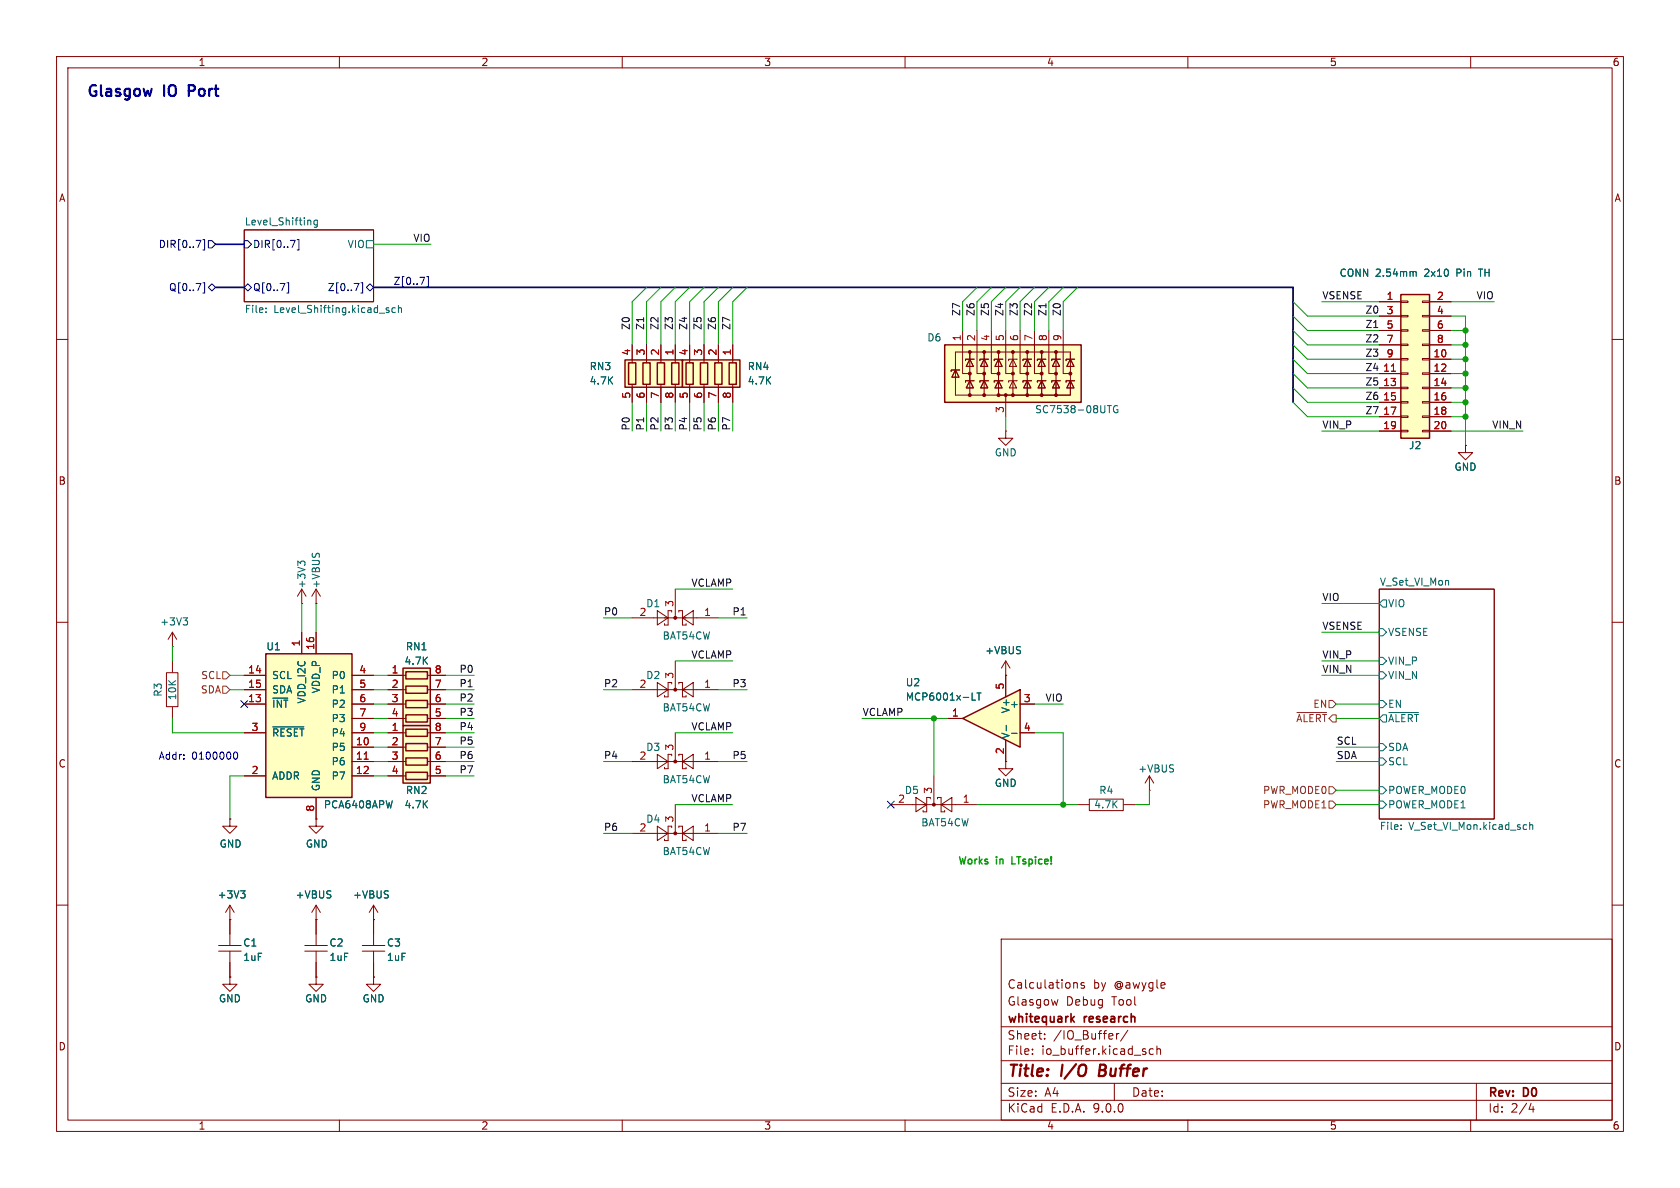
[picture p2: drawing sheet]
<svg xmlns="http://www.w3.org/2000/svg" width="297mm" height="210mm" viewBox="0 0 297 210" stroke-linecap="round" stroke-linejoin="round" font-family="sans-serif">
<g fill="none" stroke="#840000" stroke-width=".18">
<path d="M10 10h277v190h-277zM12 12h273v186h-273zM60 10v2M110 10v2M160 10v2M210 10v2M260 10v2M43.2 40.6h22.8v12.7h-22.8zM10 60h2M177.8 76.2v1.3h1.3l-1.3 1.2-1.3-1.2h1.3M177.8 76.2h.1M285 60h2"/>
<path d="M10 110h2M243.8 104.1h20.4v40.7h-20.4zM285 110h2M111.8 147.3h15.2M116.2 146.1l1.9 1.2-1.9 1.3zM118.7 146.3v-.2h-.6v2.5h-.6v-.3M119.4 142.2v5.1M120 146.3v-.2h.6v2.5h.7v-.3M120.6 147.3l2-1.2v2.5zM10 160h2M64 167.1h4M64 168.1h4"/>
<path d="M66 162.6h.1M66 160v7.1M66 168.1v4.6M66 160l.8 1.3M66 160l-.7 1.3M177 166h108v32h-108zM187 176.7l-.3 1M190 173.7h.2l.3 .2v.8M191.7 173.8l-.4-.1-.2 .2 .1 .2 .5 .2v.3h-.6M285 160h2M60 198v2M110 198v2"/>
<path d="M160 198v2M177 194.5h108M177 191.5h108M177 187.5h108M177 181.5h108M182.5 186.3v.1M182.5 185.5v.1M184.7 183.6v.1M184.7 182.8v.1M197 191.5v3M197.4 182.7v1M197.8 182.7l-.3 .1-.1 .2"/>
<path d="M199.4 182.1l-1.3 2M203.9 185.5l-.4-.1-.3 .3v.4l.1 .2h.6M204.5 185.5l.2-.1 .4 .1 .1 .9M204.5 184.9v1.5M210 198v2M260 198v2M261 191.5v6.5M270.7 195l-.4 1.1h.9M271 195.6v1"/>
</g>
<path d="M194.5 188.2l-.2 2h.7" fill="none" stroke="#840000" stroke-width=".4"/>
<path d="M189.9 179.7l-.6 .6M189.5 180.1l.4 .6" fill="none" stroke="#840000" stroke-width=".3"/>
<g fill="none" stroke="#006464" stroke-width=".18">
<path d="M54.8 38.9l.2 .2v.7M56.1 38.9v1l-.2 .3-.3-.1M56.1 39l-.4-.1-.2 .3 .1 .5h.5M47 55.1v.1M47 54.5v.1M64.8 42.5h1.2v1.3h-1.2zM68.3 54.8l.4 .1 .1 .2-.2 .1h-.3M68.3 54.5h.4M69.9 54.5l-.4-.1-.2 .2 .1 .6h.5M70.4 54.5l.2-.1 .3 .1 .1 .7M70.4 54v1.2M243.8 111.1h.7l.6 .7-.6 .6h-.7z"/>
<path d="M243.8 116.2h.7l.6 .6-.6 .7h-.7zM243.8 118.7h.7l.6 .7-.6 .6h-.7zM244.5 106h.6v1.3h-.6l-.7-.6zM243.8 131.4h.7l.6 .7-.6 .6h-.7zM243.8 134h.7l.6 .6-.6 .7h-.7zM243.8 123.8h.7l.6 .7-.6 .6h-.7zM243.8 139.1h.7l.6 .6-.6 .6h-.7zM244.5 126.4h.6v1.2h-.6l-.7-.6zM245.5 126h5.3M243.8 141.6h.7l.6 .6-.6 .7h-.7zM247.7 146.5v.1M247.7 145.8v.2"/>
<path d="M269.8 145.8h.1M269.9 146.6h-.1M270.4 145.4v1.2M270.4 145.9l.2-.1h.3l.1 .8"/>
</g>
<path d="M43.2 42.5h.6l.6 .7-.6 .6h-.6zM43.2 50.8l.6-.6 .6 .6-.6 .6zM50.7 50h.3v1.8h-.3M51.3 42.5h.9l-.6 1.3M52.5 42.4h.3v1.8h-.3M62.6 50.1h.9l-.6 1.3M63.8 50h.3v1.8h-.3M64.8 50.8l.6-.6 .6 .6-.6 .6z" fill="none" stroke="#000084" stroke-width=".18"/>
<circle cx="119.4" cy="147.3" r=".25" fill="#840000" stroke="#840000" stroke-width=".18"/>
<path d="M167 61h24.1v10.1h-24.1z" fill="#ffffc2"/>
<path d="M167 61h24.1v10.1h-24.1z" fill="none" stroke="#840000" stroke-width=".25"/>
<g fill="none" stroke="#840000" stroke-width=".18">
<path d="M170.2 58.4v7.6h1.2M172.7 58.4v7.6h1.3M175.3 58.4v7.6h1.2M177.8 58.4v7.6h1.3M180.3 58.4v7.6h1.3M182.9 58.4v7.6h1.2M185.4 58.4v7.6h1.3M188 58.4v7.6h1.2M168.9 65.4l.6 1.3h-1.2zM169.7 65.4h-1.6v.3M171.4 63.5l.7 1.3h-1.3zM171.4 67.3v2.6h2.6"/>
<path d="M171.4 67.3l.7 1.3h-1.3zM171.4 62.2v5.1M172.2 63.5h-1.5v.3M172.2 67.3h-1.5v.3M174 63.5l.6 1.3h-1.2zM174 67.3v2.6h2.5M174 67.3l.6 1.3h-1.2zM174 62.2v5.1M174.8 63.5h-1.6v.3M174.8 67.3h-1.6v.3M176.5 63.5l.7 1.3h-1.3zM176.5 67.3v2.6h5.1v-2.6"/>
<path d="M176.5 67.3l.7 1.3h-1.3zM176.5 62.2v5.1M177.3 63.5h-1.5v.3M177.3 67.3h-1.5v.3M177.8 69.9v3.8M179.1 63.5l.6 1.3h-1.3zM179.1 67.3l.6 1.3h-1.3zM179.1 62.2v7.7M179.8 63.5h-1.5v.3M179.8 67.3h-1.5v.3M181.6 63.5l.6 1.3h-1.2zM181.6 67.3l.6 1.3h-1.2z"/>
<path d="M181.6 62.2v5.1M182.4 63.5h-1.6v.3M182.4 67.3h-1.6v.3M184.1 63.5l.7 1.3h-1.3zM184.1 67.3v2.6h-2.5M184.1 67.3l.7 1.3h-1.3zM184.1 62.2v5.1M184.9 63.5h-1.5v.3M184.9 67.3h-1.5v.3M186.7 63.5l.6 1.3h-1.2zM186.7 67.3v2.6h-2.6M186.7 67.3l.6 1.3h-1.2z"/>
<path d="M186.7 62.2v5.1M187.5 63.5h-1.6v.3M187.5 67.3h-1.6v.3M189.2 63.5l.7 1.3h-1.3zM189.2 67.3v2.6h-2.5M189.2 67.3l.7 1.3h-1.3zM189.2 67.3v-5.1h-20.3v7.7h2.5M190 63.5h-1.5v.3M190 67.3h-1.5v.3M40.6 172.7v1.3h1.3l-1.3 1.3-1.2-1.3h1.2M40.6 172.7h.1M40.6 162.6h.1"/>
<path d="M40.6 160l-.7 1.3M40.6 160l.8 1.3M40.6 160v2.6"/>
</g>
<g fill="#840000" stroke="#840000" stroke-width=".18">
<circle cx="171.4" cy="62.2" r=".25"/>
<circle cx="171.4" cy="66" r=".25"/>
<circle cx="171.4" cy="69.8" r=".25"/>
<circle cx="174" cy="62.2" r=".25"/>
<circle cx="174" cy="66" r=".25"/>
<circle cx="174" cy="69.8" r=".25"/>
<circle cx="176.5" cy="62.2" r=".25"/>
<circle cx="176.5" cy="66" r=".25"/>
<circle cx="176.5" cy="69.8" r=".25"/>
<circle cx="177.8" cy="69.8" r=".25"/>
<circle cx="179.1" cy="62.2" r=".25"/>
<circle cx="179.1" cy="66" r=".25"/>
<circle cx="179.1" cy="69.8" r=".25"/>
<circle cx="181.6" cy="62.2" r=".25"/>
<circle cx="181.6" cy="66" r=".25"/>
<circle cx="181.6" cy="69.8" r=".25"/>
<circle cx="184.1" cy="62.2" r=".25"/>
<circle cx="184.1" cy="66" r=".25"/>
<circle cx="184.1" cy="69.8" r=".25"/>
<circle cx="186.7" cy="62.2" r=".25"/>
<circle cx="186.7" cy="66" r=".25"/>
<circle cx="186.7" cy="69.8" r=".25"/>
<circle cx="189.2" cy="66" r=".25"/>
</g>
<path d="M195.8 71.7h.7M196.1 71.7v1.3M197.6 71.8a.59 .59 0 0 0-.8 .5 .59 .59 0 0 0 .8 .6v-.5h-.2M42.5 157.5h.8l-.4 .5M43.1 158l.2 .2v.3l-.2 .2" fill="none" stroke="#006464" stroke-width=".18"/>
<path d="M110.5 63.6h10.1v4.9h-10.1z" fill="#ffffc2"/>
<path d="M110.5 63.6h10.1v4.9h-10.1zM111.1 64.1h1.3v3.8h-1.3zM113.7 64.1h1.2v3.8h-1.2zM116.2 64.1h1.3v3.8h-1.3zM118.7 64.1h1.3v3.8h-1.3z" fill="none" stroke="#840000" stroke-width=".25"/>
<g fill="none" stroke="#840000" stroke-width=".18">
<path d="M111.8 61v3.1M111.8 67.9v3.2M114.3 61v3.1M114.3 67.9v3.2M116.8 61v3.1M116.8 67.9v3.2M119.4 61v3.1M119.4 67.9v3.2M111.8 134.6h15.2M116.2 133.4l1.9 1.2-1.9 1.3zM118.7 133.6v-.2h-.6v2.5h-.6v-.3M119.4 129.5v5.1"/>
<path d="M120 133.6v-.2h.6v2.5h.7v-.3M120.6 134.6l2-1.2v2.5zM177.8 134.6v1.3h-1.3l1.3 1.3 1.3-1.3h-1.3M177.8 134.6h.1M55.9 144.8v1.3h1.2l-1.2 1.2-1.3-1.2h1.3M55.9 144.8h.1M53.9 167.1h4M53.9 168.1h4M55.9 162.6h.1M55.9 160l.7 1.3M55.9 160l-.8 1.3M55.9 160v7.1"/>
<path d="M55.9 168.1v4.6"/>
</g>
<circle cx="119.4" cy="134.6" r=".25" fill="#840000" stroke="#840000" stroke-width=".18"/>
<path d="M47 115.6h15.2v25.4h-15.2z" fill="#ffffc2"/>
<path d="M47 115.6h15.2v25.4h-15.2z" fill="none" stroke="#840000" stroke-width=".25"/>
<g fill="none" stroke="#840000" stroke-width=".18">
<path d="M29.4 118.9h2.1v6h-2.1zM30.5 116.8v2M43.2 119.4h3.8M53.3 111.8v3.8M55.9 111.8v3.8M62.2 119.4h3.8M111.8 109.2h15.2M116.2 108l1.9 1.2-1.9 1.3zM118.7 108.2v-.2h-.6v2.5h-.6v-.3M119.4 104.1v5.1M120 108.2v-.2h.6v2.5h.7v-.3M120.6 109.2l2-1.2v2.5z"/>
<path d="M30.5 125v2M43.2 121.9h3.8M43.2 124.5h3.8M43.2 129.5h3.8M43.2 137.2h3.8M62.2 121.9h3.8M62.2 124.5h3.8M62.2 129.5h3.8M62.2 137.2h3.8M62.2 127h3.8M62.2 132.1h3.8M62.2 134.6h3.8"/>
<path d="M55.9 141v3.8"/>
</g>
<path d="M48.2 128.5h5.5M69.4 141.5l-.3 1.3" fill="none" stroke="#006464" stroke-width=".18"/>
<path d="M64.4 134.2h.7" fill="none" stroke="#a90000" stroke-width=".18"/>
<circle cx="119.4" cy="109.2" r=".25" fill="#840000" stroke="#840000" stroke-width=".18"/>
<path d="M120.6 63.6h10.2v4.9h-10.2z" fill="#ffffc2"/>
<path d="M120.6 63.6h10.2v4.9h-10.2zM121.3 64.1h1.3v3.8h-1.3zM123.8 64.1h1.3v3.8h-1.3zM126.4 64.1h1.2v3.8h-1.2zM128.9 64.1h1.3v3.8h-1.3z" fill="none" stroke="#840000" stroke-width=".25"/>
<g fill="none" stroke="#840000" stroke-width=".18">
<path d="M121.9 61v3.1M121.9 67.9v3.2M124.5 61v3.1M124.5 67.9v3.2M127 61v3.1M127 67.9v3.2M129.5 61v3.1M129.5 67.9v3.2M55.9 106.7h.1M55.9 104.1l-.8 1.3M55.9 104.1l.7 1.3M55.9 104.1v2.6"/>
<path d="M119.4 116.8v5.1M177.8 119.4h.1M177.8 116.8l.8 1.3M177.8 116.8l-.8 1.3M177.8 116.8v2.6M111.8 121.9h15.2M116.2 120.7l1.9 1.2-1.9 1.3zM118.7 120.9v-.2h-.6v2.5h-.6v-.3M120 120.9v-.2h.6v2.5h.7v-.3M120.6 121.9l2-1.2v2.5zM190.5 142.2h2M192.6 141.3h6v2h-6z"/>
<path d="M198.7 142.2h2M38.6 167.1h4M38.6 168.1h4M40.6 162.6v4.5M40.6 168.1v4.6M66 172.7v1.3h1.3l-1.3 1.3-1.2-1.3h1.2M66 172.7h.1"/>
</g>
<circle cx="119.4" cy="121.9" r=".25" fill="#840000" stroke="#840000" stroke-width=".18"/>
<path d="M71.2 118.1h4.9v10.2h-4.9z" fill="#ffffc2"/>
<path d="M71.2 118.1h4.9v10.2h-4.9zM71.8 118.7h3.8v1.3h-3.8zM71.8 121.3h3.8v1.3h-3.8zM71.8 123.8h3.8v1.3h-3.8zM71.8 126.4h3.8v1.2h-3.8z" fill="none" stroke="#840000" stroke-width=".25"/>
<path d="M68.6 119.4h3.2M75.6 119.4h3.1M68.6 121.9h3.2M68.6 124.5h3.2M68.6 127h3.2M75.6 121.9h3.1M75.6 124.5h3.1M75.6 127h3.1M55.9 172.7v1.3h1.2l-1.2 1.3-1.3-1.3h1.3M55.9 172.7h.1" fill="none" stroke="#840000" stroke-width=".18"/>
<path d="M170.2 127l10.1-5.1v10.2z" fill="#ffffc2"/>
<path d="M170.2 127l10.1-5.1v10.2z" fill="none" stroke="#840000" stroke-width=".25"/>
<g fill="none" stroke="#840000" stroke-width=".18">
<path d="M30.5 114.3h.1M30.5 111.8l-.8 1.2M30.5 111.8l.7 1.2M30.5 111.8v2.5M53.3 106.7h.1M53.3 104.1l-.7 1.3M53.3 104.1l.8 1.3M53.3 104.1v2.6M177.8 119.4v3.8M167.6 127h2.6M177.8 130.8v3.8M180.3 124.5h2.6"/>
<path d="M180.3 129.5h2.6M203.2 139.7h.1M203.2 137.2l-.8 1.2M203.2 137.2l.8 1.2M203.2 137.2v2.5"/>
</g>
<path d="M53.1 99.6l-.5-.4v.8M53.1 99.4l.3-.2h.3l.2 .2M32.4 109.2h.8l-.5 .5M32.9 109.7l.3 .2v.3l-.3 .3M171.9 123.8h.6M172.7 122.5h.7M173.1 122.5v1.3M177.9 128.2v1M178.8 129.6h1" fill="none" stroke="#006464" stroke-width=".18"/>
<path d="M71.2 128.3h4.9v10.1h-4.9z" fill="#ffffc2"/>
<path d="M71.2 128.3h4.9v10.1h-4.9zM71.8 128.9h3.8v1.3h-3.8zM71.8 131.4h3.8v1.3h-3.8zM71.8 134h3.8v1.3h-3.8zM71.8 136.5h3.8v1.3h-3.8z" fill="none" stroke="#840000" stroke-width=".25"/>
<g fill="none" stroke="#840000" stroke-width=".18">
<path d="M259.1 78.7v1.3h1.2l-1.2 1.3-1.3-1.3h1.3M259.1 78.7h.1M68.6 129.5h3.2M68.6 132.1h3.2M68.6 134.6h3.2M68.6 137.2h3.2M75.6 129.5h3.1M75.6 132.1h3.1M75.6 134.6h3.1M75.6 137.2h3.1M165.1 137.2v5M40.6 144.8v1.3h1.3l-1.3 1.2-1.2-1.2h1.2"/>
<path d="M40.6 144.8h.1M157.5 142.2h15.2M161.9 141l1.9 1.2-1.9 1.3zM164.5 141.2v-.2h-.7v2.5h-.6v-.2M165.7 141.2v-.2h.7v2.5h.6v-.2M166.4 142.2l1.9-1.2v2.5z"/>
</g>
<circle cx="165.1" cy="142.2" r=".25" fill="#840000" stroke="#840000" stroke-width=".18"/>
<path d="M247.6 52.1h5.1v25.4h-5.1z" fill="#ffffc2"/>
<path d="M247.6 52.1h5.1v25.4h-5.1z" fill="none" stroke="#840000" stroke-width=".25"/>
<g fill="none" stroke="#840000" stroke-width=".18">
<path d="M243.8 53.3h3.8M243.8 55.9h3.8M243.8 58.4h3.8M247.6 53.2h1.3v.3h-1.3zM247.6 55.8h1.3v.2h-1.3zM247.6 58.3h1.3v.2h-1.3zM251.5 53.2h1.2v.3h-1.2zM251.5 55.8h1.2v.2h-1.2zM251.5 58.3h1.2v.2h-1.2zM252.7 53.3h3.8M252.7 55.9h3.8M252.7 58.4h3.8"/>
<path d="M111.8 61v2.5M111.8 68.6v2.5M114.3 61v2.5M114.3 68.6v2.5M116.8 61v2.5M116.8 68.6v2.5M119.4 61v2.5M119.4 68.6v2.5M121.9 61v2.5M121.9 68.6v2.5M124.5 61v2.5M124.5 68.6v2.5"/>
<path d="M127 61v2.5M127 68.6v2.5M129.5 61v2.5M129.5 68.6v2.5M243.8 61h3.8M243.8 63.5h3.8M243.8 66h3.8M243.8 68.6h3.8M243.8 71.1h3.8M243.8 73.7h3.8M243.8 76.2h3.8M247.6 60.8h1.3v.3h-1.3z"/>
<path d="M247.6 63.4h1.3v.2h-1.3zM247.6 65.9h1.3v.3h-1.3zM247.6 68.5h1.3v.2h-1.3zM247.6 71h1.3v.2h-1.3zM247.6 73.5h1.3v.3h-1.3zM247.6 76.1h1.3v.2h-1.3zM251.5 60.8h1.2v.3h-1.2zM251.5 63.4h1.2v.2h-1.2zM251.5 65.9h1.2v.3h-1.2zM251.5 68.5h1.2v.2h-1.2zM251.5 71h1.2v.2h-1.2zM251.5 73.5h1.2v.3h-1.2z"/>
<path d="M251.5 76.1h1.2v.2h-1.2zM252.7 61h3.8M252.7 63.5h3.8M252.7 66h3.8M252.7 68.6h3.8M252.7 71.1h3.8M252.7 73.7h3.8M252.7 76.2h3.8M259.1 78.7h.1M43.2 119.4h3.8M53.3 111.8v3.8M55.9 111.8v3.8"/>
<path d="M62.2 119.4h3.8M68.6 119.4h2.5M76.2 119.4h2.5M177.8 119.4h.1M177.8 119.4v3.8M43.2 124.5h3.8M43.2 129.5h3.8M43.2 137.2h3.8M43.2 121.9h3.8M62.2 124.5h3.8M62.2 129.5h3.8M62.2 127h3.8"/>
<path d="M62.2 132.1h3.8M62.2 134.6h3.8M62.2 137.2h3.8M62.2 121.9h3.8M68.6 124.5h2.5M68.6 129.5h2.5M68.6 127h2.5M68.6 132.1h2.5M68.6 134.6h2.5M68.6 137.2h2.5M68.6 121.9h2.5M76.2 124.5h2.5"/>
<path d="M76.2 129.5h2.5M76.2 127h2.5M76.2 132.1h2.5M76.2 134.6h2.5M76.2 137.2h2.5M76.2 121.9h2.5M167.6 127h2.6M177.8 134.6h.1M177.8 130.8v3.8M180.3 124.5h2.6M180.3 129.5h2.6M40.6 144.8h.1"/>
<path d="M55.9 144.8h.1M55.9 141v3.8M40.6 162.6h.1M40.6 172.7h.1M40.6 162.6v2.5M40.6 170.2v2.5M55.9 162.6h.1M55.9 172.7h.1M55.9 162.6v2.5M55.9 170.2v2.5M66 172.7h.1M66 162.6h.1"/>
<path d="M66 162.6v2.5M66 170.2v2.5"/>
</g>
<path d="M246 65.6h.7M64.4 134.2h.7" fill="none" stroke="#a90000" stroke-width=".18"/>
<path d="M250 48l.4 .2v.6M48.2 128.5h5.5M171.9 123.8h.6M172.7 122.5h.7M173.1 122.5v1.3M177.9 128.2v1M178.8 129.6h1M42.5 157.5h.8l-.4 .5M43.1 158l.2 .2v.3l-.2 .2M69.4 141.5l-.3 1.3" fill="none" stroke="#006464" stroke-width=".18"/>
<path d="M39.4 118.7h.6l.6 .7-.6 .6h-.6zM39.4 121.3h.6l.6 .6-.6 .7h-.6zM229.3 126h5.2M234.9 123.8h.7l.6 .7-.6 .6h-.7zM234.9 139.1h.7l.6 .6-.6 .6h-.7zM234.9 141.6h.7l.6 .6-.6 .7h-.7z" fill="none" stroke="#725600" stroke-width=".18"/>
<path d="M34.7 42.5h.8l-.5 1.3M35.9 42.4h.3v1.8h-.3M35.9 50h.3v1.8h-.3M36.8 42.5h.7l.6 .7-.6 .6h-.7zM36.8 50.8l.7-.6 .6 .6-.6 .6zM74.2 49h.9l-.6 1.3M75.4 48.9h.3v1.8h-.3M42.6 123.9l1.2 1.2M43.8 123.9l-1.2 1.2M156.9 141.6l1.2 1.2M158.1 141.6l-1.2 1.2" fill="none" stroke="#000084" stroke-width=".18"/>
<path d="M38.1 50.8h5.1M38.1 43.2h5.1M66 50.8h162.6v20.3" fill="none" stroke="#000084" stroke-width=".3"/>
<g fill="none" stroke="#009600" stroke-width=".18">
<path d="M66 43.2h10.2M114.3 50.8l-2.5 2.5v7.7M116.8 50.8l-2.5 2.5v7.7M119.4 50.8l-2.6 2.5v7.7M121.9 50.8l-2.5 2.5v7.7M124.5 50.8l-2.6 2.5v7.7M127 50.8l-2.5 2.5v7.7M129.5 50.8l-2.5 2.5v7.7M132.1 50.8l-2.6 2.5v7.7M172.7 50.8l-2.5 2.5v5.1M175.3 50.8l-2.6 2.5v5.1M177.8 50.8l-2.5 2.5v5.1"/>
<path d="M180.3 50.8l-2.5 2.5v5.1M182.9 50.8l-2.6 2.5v5.1M185.4 50.8l-2.5 2.5v5.1M188 50.8l-2.6 2.5v5.1M190.5 50.8l-2.5 2.5v5.1M228.6 55.9l2.5 2.5h12.7M228.6 58.4l2.5 2.6h12.7M228.6 53.3l2.5 2.6h12.7M233.7 53.3h10.1M256.5 53.3h7.7M256.5 55.9h2.6v22.8M256.5 58.4h2.6"/>
<path d="M111.8 71.1v5.1M114.3 71.1v5.1M116.8 71.1v5.1M119.4 71.1v5.1M121.9 71.1v5.1M124.5 71.1v5.1M127 71.1v5.1M129.5 71.1v5.1M177.8 73.7v2.5M228.6 71.1l2.5 2.6h12.7M228.6 68.6l2.5 2.5h12.7M228.6 66l2.5 2.6h12.7"/>
<path d="M228.6 63.5l2.5 2.5h12.7M228.6 61l2.5 2.5h12.7M233.7 76.2h10.1M256.5 76.2h12.7M256.5 73.7h2.6M256.5 71.1h2.6M256.5 68.6h2.6M256.5 66h2.6M256.5 61h2.6M256.5 63.5h2.6M30.5 114.3v2.5M40.6 119.4h2.6"/>
<path d="M53.3 106.7v5.1M55.9 106.7v5.1M66 119.4h2.6M78.7 119.4h5.1M106.7 109.2h5.1M119.4 104.1h10.1M119.4 116.8h10.1M127 109.2h5.1M233.7 119.4h10.1M233.7 111.8h10.1M233.7 106.7h10.1M233.7 116.8h10.1"/>
<path d="M30.5 127v2.5h12.7M40.6 121.9h2.6M43.2 137.2h-2.6v7.6M66 121.9h2.6M66 129.5h2.6M66 137.2h2.6M66 134.6h2.6M66 132.1h2.6M66 124.5h2.6M66 127h2.6M78.7 121.9h5.1M78.7 129.5h5.1"/>
<path d="M78.7 137.2h5.1M78.7 134.6h5.1M78.7 132.1h5.1M78.7 124.5h5.1M78.7 127h5.1M106.7 121.9h5.1M106.7 134.6h5.1M119.4 129.5h10.1M127 121.9h5.1M127 134.6h5.1M152.4 127h15.2M165.1 127v10.2"/>
<path d="M182.9 129.5h5.1v12.7M182.9 124.5h5.1M203.2 139.7v2.5h-2.5M236.2 134.6h7.6M236.2 132.1h7.6M236.2 124.5h7.6M236.2 127h7.6M236.2 139.7h7.6M106.7 147.3h5.1M119.4 142.2h10.1M127 147.3h5.1M172.7 142.2h17.8"/>
<path d="M236.2 142.2h7.6"/>
</g>
<path d="M16.9 15.2a.69 .69 0 0 0-.9 .1M17.8 15.1v1.6M29 15.1v1.9M29.9 15.3a.65 .65 0 0 1 1.1 0M33.4 16.1h.7M34.4 15.2l-.3-.1h-.7v1.9M38.2 15.1v1.6" fill="none" stroke="#0000c2" stroke-width=".38"/>
<path d="M41.3 133.4l.1-.3 .2-.2a.68 .68 0 0 1 .4 .7 .68 .68 0 0 1-.4 .6l-.2-.1-.1-.4" fill="none" stroke="#0000c2" stroke-width=".18"/>
<g fill="#009600" stroke="#009600" stroke-width=".18">
<circle cx="165.1" cy="127" r=".46"/>
<circle cx="188" cy="142.2" r=".46"/>
<circle cx="259.1" cy="73.7" r=".46"/>
<circle cx="259.1" cy="66" r=".46"/>
<circle cx="259.1" cy="63.5" r=".46"/>
<circle cx="259.1" cy="61" r=".46"/>
<circle cx="259.1" cy="58.4" r=".46"/>
<circle cx="259.1" cy="71.1" r=".46"/>
<circle cx="259.1" cy="68.6" r=".46"/>
</g>
<g font-size="2.8" fill="#840000">
<text x="178" y="190.9">Title:</text>
<text x="187.7" y="190.9">I/O</text>
<text x="195.1" y="190.9">Buffer</text>
</g>
<g font-size="2.7" fill="#0000c2">
<text x="15.2" y="18">Glasgow</text>
<text x="29.1" y="18">IO</text>
<text x="34.2" y="18">Port</text>
</g>
<g font-size="2.1" fill="#840000">
<text x="178" y="178">Glasgow</text>
<text x="178" y="175">Calculations</text>
<text x="188.4" y="178">Debug</text>
<text x="193.2" y="175">by</text>
<text x="196.6" y="178">Tool</text>
<text x="197" y="175">@awygle</text>
<text x="178" y="184">Sheet:</text>
<text x="178" y="181.2">whitequark</text>
<text x="186.2" y="184">/IO_Buffer/</text>
<text x="191.7" y="181.2">research</text>
<text x="178" y="186.7">File:</text>
<text x="184.1" y="186.7">io_buffer.kicad_sch</text>
<text x="178" y="196.9">KiCad</text>
<text x="178" y="194.1">Size:</text>
<text x="184.7" y="194.1">A4</text>
<text x="185.7" y="196.9">E.D.A.</text>
<text x="193.3" y="196.9">9.0.0</text>
<text x="200" y="194.1">Date:</text>
<text x="263" y="194.3">Rev:</text>
<text x="263" y="196.9">Id:</text>
<text x="267.1" y="196.9">2/4</text>
<text x="269.4" y="194.3">D0</text>
</g>
<g font-size="1.8" fill="#840000">
<text x="35" y="11.9">1</text>
<text x="85" y="11.9">2</text>
<text x="135" y="11.9">3</text>
<text x="185" y="11.9">4</text>
<text x="235" y="11.9">5</text>
<text x="285" y="11.9">6</text>
<text x="10.3" y="35.9">A</text>
<text x="285.3" y="35.9">A</text>
<text x="10.3" y="85.9">B</text>
<text x="285.3" y="85.9">B</text>
<text x="10.3" y="135.9">C</text>
<text x="285.3" y="135.9">C</text>
<text x="10.3" y="185.9">D</text>
<text x="285.3" y="185.9">D</text>
<text x="35" y="199.9">1</text>
<text x="85" y="199.9">2</text>
<text x="135" y="199.9">3</text>
<text x="185" y="199.9">4</text>
<text x="235" y="199.9">5</text>
<text x="285" y="199.9">6</text>
</g>
<g font-size="1.8" fill="#006464">
<text x="43.2" y="39.9">Level_Shifting</text>
<text x="61.4" y="44">VIO</text>
<text x="236.7" y="49.1">CONN 2.54mm</text>
<text x="251.9" y="49.1">2x10</text>
<text x="257.8" y="49.1">Pin</text>
<text x="262" y="49.1">TH</text>
<text x="43.2" y="55.7">File:</text>
<text x="48.4" y="55.7">Level_Shifting.kicad_sch</text>
<text x="104.1" y="65.6">RN3</text>
<text x="132.1" y="65.6">RN4</text>
<text x="163.8" y="60.6">D6</text>
<text x="104.1" y="68.2">4.7K</text>
<text x="132.1" y="68.2">4.7K</text>
<text x="182.9" y="73.3">SC7538-08UTG</text>
<text x="175.8" y="80.9">GND</text>
<text x="249" y="79.6">J2</text>
<text x="257" y="83.4">GND</text>
<text x="54.2" y="104.1" transform="rotate(-90 54.2 104.1)">+3V3</text>
<text x="56.7" y="104.1" transform="rotate(-90 56.7 104.1)">+VBUS</text>
<text x="114.1" y="107.5">D1</text>
<text x="243.8" y="103.7">V_Set_VI_Mon</text>
<text x="245.3" y="107.5">VIO</text>
<text x="28.2" y="110.8">+3V3</text>
<text x="117.1" y="113.3">BAT54CW</text>
<text x="245.3" y="112.6">VSENSE</text>
<text x="47" y="115.2">U1</text>
<text x="71.4" y="117.7">4.7K</text>
<text x="71.7" y="115.2">RN1</text>
<text x="174.1" y="115.8">+VBUS</text>
<text x="245.3" y="117.7">VIN_P</text>
<text x="28.8" y="123.3" transform="rotate(-90 28.8 123.3)">R3</text>
<text x="31.3" y="123.9" transform="rotate(-90 31.3 123.9)">10K</text>
<text x="48" y="120.2">SCL</text>
<text x="48" y="122.8">SDA</text>
<text x="48" y="125.3">~{INT}</text>
<text x="54.2" y="124.5" transform="rotate(-90 54.2 124.5)">VDD_I2C</text>
<text x="56.7" y="122.7" transform="rotate(-90 56.7 122.7)">VDD_P</text>
<text x="58.5" y="120.2">P0</text>
<text x="58.5" y="122.8">P1</text>
<text x="58.5" y="125.3">P2</text>
<text x="114.1" y="120.2">D2</text>
<text x="117.1" y="126">BAT54CW</text>
<text x="160" y="121.5">U2</text>
<text x="160" y="124.1">MCP6001x-LT</text>
<text x="178.4" y="125.3">+</text>
<text x="245.3" y="125.3">EN</text>
<text x="245.3" y="120.2">VIN_N</text>
<text x="48" y="130.4">~{RESET}</text>
<text x="58.5" y="127.9">P3</text>
<text x="58.5" y="130.4">P4</text>
<text x="178.7" y="130.7" transform="rotate(-90 178.7 130.7)">V-</text>
<text x="178.7" y="126.2" transform="rotate(-90 178.7 126.2)">V+</text>
<text x="245.3" y="127.9">~{ALERT}</text>
<text x="58.5" y="132.9">P5</text>
<text x="58.5" y="135.5">P6</text>
<text x="114.1" y="132.9">D3</text>
<text x="201.1" y="136.8">+VBUS</text>
<text x="245.3" y="132.9">SDA</text>
<text x="245.3" y="135.5">SCL</text>
<text x="48" y="138">ADDR</text>
<text x="56.7" y="140" transform="rotate(-90 56.7 140)">GND</text>
<text x="57.2" y="143.1">PCA6408APW</text>
<text x="58.5" y="138">P7</text>
<text x="71.4" y="143.1">4.7K</text>
<text x="71.7" y="140.6">RN2</text>
<text x="117.1" y="138.7">BAT54CW</text>
<text x="159.9" y="140.6">D5</text>
<text x="175.8" y="139.3">GND</text>
<text x="193.3" y="143.1">4.7K</text>
<text x="194.2" y="140.6">R4</text>
<text x="245.3" y="140.6">POWER_MODE0</text>
<text x="245.3" y="143.1">POWER_MODE1</text>
<text x="114.1" y="145.6">D4</text>
<text x="162.8" y="146.3">BAT54CW</text>
<text x="243.8" y="146.9">File:</text>
<text x="249.1" y="146.9">V_Set_VI_Mon.kicad_sch</text>
<text x="38.7" y="150">GND</text>
<text x="54" y="150">GND</text>
<text x="117.1" y="151.4">BAT54CW</text>
<text x="38.4" y="159">+3V3</text>
<text x="52.2" y="159">+VBUS</text>
<text x="62.3" y="159">+VBUS</text>
<text x="42.9" y="167.5">C1</text>
<text x="58.1" y="167.5">C2</text>
<text x="68.3" y="167.5">C3</text>
<text x="42.9" y="170.1">1uF</text>
<text x="58.1" y="170.1">1uF</text>
<text x="68.3" y="170.1">1uF</text>
<text x="38.6" y="177.4">GND</text>
<text x="53.8" y="177.4">GND</text>
<text x="64" y="177.4">GND</text>
</g>
<g font-size="1.8" fill="#000084">
<text x="28" y="44">DIR[0..7]</text>
<text x="44.6" y="44">DIR[0..7]</text>
<text x="29.8" y="51.7">Q[0..7]</text>
<text x="44.6" y="51.7">Q[0..7]</text>
<text x="57.8" y="51.7">Z[0..7]</text>
<text x="69.5" y="50.5">Z[0..7]</text>
</g>
<g font-size="1.8" fill="#0f0f0f">
<text x="73" y="42.8">VIO</text>
<text x="233.7" y="53">VSENSE</text>
<text x="260.9" y="53">VIO</text>
<text x="111.4" y="58.4" transform="rotate(-90 111.4 58.4)">Z0</text>
<text x="114" y="58.4" transform="rotate(-90 114 58.4)">Z1</text>
<text x="116.5" y="58.4" transform="rotate(-90 116.5 58.4)">Z2</text>
<text x="119" y="58.4" transform="rotate(-90 119 58.4)">Z3</text>
<text x="121.6" y="58.4" transform="rotate(-90 121.6 58.4)">Z4</text>
<text x="124.1" y="58.4" transform="rotate(-90 124.1 58.4)">Z5</text>
<text x="126.7" y="58.4" transform="rotate(-90 126.7 58.4)">Z6</text>
<text x="129.2" y="58.4" transform="rotate(-90 129.2 58.4)">Z7</text>
<text x="169.8" y="56" transform="rotate(-90 169.8 56)">Z7</text>
<text x="172.4" y="56" transform="rotate(-90 172.4 56)">Z6</text>
<text x="174.9" y="56" transform="rotate(-90 174.9 56)">Z5</text>
<text x="177.5" y="56" transform="rotate(-90 177.5 56)">Z4</text>
<text x="180" y="56" transform="rotate(-90 180 56)">Z3</text>
<text x="182.5" y="56" transform="rotate(-90 182.5 56)">Z2</text>
<text x="185.1" y="56" transform="rotate(-90 185.1 56)">Z1</text>
<text x="187.6" y="56" transform="rotate(-90 187.6 56)">Z0</text>
<text x="241.3" y="58.1">Z1</text>
<text x="241.3" y="55.5">Z0</text>
<text x="241.3" y="60.6">Z2</text>
<text x="241.3" y="63.2">Z3</text>
<text x="241.3" y="65.7">Z4</text>
<text x="241.3" y="68.2">Z5</text>
<text x="241.3" y="70.8">Z6</text>
<text x="111.4" y="76.2" transform="rotate(-90 111.4 76.2)">P0</text>
<text x="114" y="76.2" transform="rotate(-90 114 76.2)">P1</text>
<text x="116.5" y="76.2" transform="rotate(-90 116.5 76.2)">P2</text>
<text x="119" y="76.2" transform="rotate(-90 119 76.2)">P3</text>
<text x="121.6" y="76.2" transform="rotate(-90 121.6 76.2)">P4</text>
<text x="124.1" y="76.2" transform="rotate(-90 124.1 76.2)">P5</text>
<text x="126.7" y="76.2" transform="rotate(-90 126.7 76.2)">P6</text>
<text x="129.2" y="76.2" transform="rotate(-90 129.2 76.2)">P7</text>
<text x="233.7" y="75.9">VIN_P</text>
<text x="241.3" y="73.3">Z7</text>
<text x="263.7" y="75.9">VIN_N</text>
<text x="122.1" y="103.8">VCLAMP</text>
<text x="233.7" y="106.3">VIO</text>
<text x="106.7" y="108.9">P0</text>
<text x="129.4" y="108.9">P1</text>
<text x="233.7" y="111.4">VSENSE</text>
<text x="81.1" y="119">P0</text>
<text x="122.1" y="116.5">VCLAMP</text>
<text x="233.7" y="116.5">VIN_P</text>
<text x="233.7" y="119">VIN_N</text>
<text x="81.1" y="121.6">P1</text>
<text x="81.1" y="124.1">P2</text>
<text x="106.7" y="121.6">P2</text>
<text x="129.4" y="121.6">P3</text>
<text x="184.7" y="124.1">VIO</text>
<text x="81.1" y="126.7">P3</text>
<text x="81.1" y="129.2">P4</text>
<text x="81.1" y="131.7">P5</text>
<text x="122.1" y="129.2">VCLAMP</text>
<text x="152.4" y="126.7">VCLAMP</text>
<text x="236.2" y="131.7">SCL</text>
<text x="81.1" y="136.8">P7</text>
<text x="81.1" y="134.3">P6</text>
<text x="106.7" y="134.3">P4</text>
<text x="129.4" y="134.3">P5</text>
<text x="236.2" y="134.3">SDA</text>
<text x="122.1" y="141.9">VCLAMP</text>
<text x="106.7" y="147">P6</text>
<text x="129.4" y="147">P7</text>
</g>
<g font-size="1.8" fill="#a90000">
<text x="245" y="53.1">1</text>
<text x="253.9" y="53.1">2</text>
<text x="245" y="55.6">3</text>
<text x="245" y="58.2">5</text>
<text x="253.9" y="55.6">4</text>
<text x="253.9" y="58.2">6</text>
<text x="111.5" y="62.9" transform="rotate(-90 111.5 62.9)">4</text>
<text x="114" y="62.9" transform="rotate(-90 114 62.9)">3</text>
<text x="116.6" y="62.9" transform="rotate(-90 116.6 62.9)">2</text>
<text x="119.1" y="62.9" transform="rotate(-90 119.1 62.9)">1</text>
<text x="121.7" y="62.9" transform="rotate(-90 121.7 62.9)">4</text>
<text x="124.2" y="62.9" transform="rotate(-90 124.2 62.9)">3</text>
<text x="126.7" y="62.9" transform="rotate(-90 126.7 62.9)">2</text>
<text x="129.3" y="62.9" transform="rotate(-90 129.3 62.9)">1</text>
<text x="169.9" y="60.4" transform="rotate(-90 169.9 60.4)">1</text>
<text x="172.5" y="60.4" transform="rotate(-90 172.5 60.4)">2</text>
<text x="175" y="60.4" transform="rotate(-90 175 60.4)">4</text>
<text x="177.5" y="60.4" transform="rotate(-90 177.5 60.4)">5</text>
<text x="180.1" y="60.4" transform="rotate(-90 180.1 60.4)">6</text>
<text x="182.6" y="60.4" transform="rotate(-90 182.6 60.4)">7</text>
<text x="185.2" y="60.4" transform="rotate(-90 185.2 60.4)">8</text>
<text x="187.7" y="60.4" transform="rotate(-90 187.7 60.4)">9</text>
<text x="244.4" y="65.8">11</text>
<text x="245" y="60.7">7</text>
<text x="245" y="63.2">9</text>
<text x="253.3" y="63.2">10</text>
<text x="253.3" y="65.8">12</text>
<text x="253.9" y="60.7">8</text>
<text x="111.5" y="70.6" transform="rotate(-90 111.5 70.6)">5</text>
<text x="114" y="70.6" transform="rotate(-90 114 70.6)">6</text>
<text x="116.6" y="70.6" transform="rotate(-90 116.6 70.6)">7</text>
<text x="119.1" y="70.6" transform="rotate(-90 119.1 70.6)">8</text>
<text x="121.7" y="70.6" transform="rotate(-90 121.7 70.6)">5</text>
<text x="124.2" y="70.6" transform="rotate(-90 124.2 70.6)">6</text>
<text x="126.7" y="70.6" transform="rotate(-90 126.7 70.6)">7</text>
<text x="129.3" y="70.6" transform="rotate(-90 129.3 70.6)">8</text>
<text x="244.4" y="68.3">13</text>
<text x="244.4" y="70.9">15</text>
<text x="253.3" y="68.3">14</text>
<text x="253.3" y="70.9">16</text>
<text x="177.5" y="73.1" transform="rotate(-90 177.5 73.1)">3</text>
<text x="244.4" y="73.4">17</text>
<text x="244.4" y="75.9">19</text>
<text x="253.3" y="73.4">18</text>
<text x="253.3" y="75.9">20</text>
<text x="119.1" y="107.4" transform="rotate(-90 119.1 107.4)">3</text>
<text x="113" y="109">2</text>
<text x="124.4" y="109">1</text>
<text x="43.8" y="119.1">14</text>
<text x="53.1" y="114.4" transform="rotate(-90 53.1 114.4)">1</text>
<text x="55.6" y="115" transform="rotate(-90 55.6 115)">16</text>
<text x="63.4" y="119.1">4</text>
<text x="69.1" y="119.1">1</text>
<text x="76.8" y="119.1">8</text>
<text x="43.8" y="121.7">15</text>
<text x="43.8" y="124.2">13</text>
<text x="63.4" y="121.7">5</text>
<text x="63.4" y="124.2">6</text>
<text x="69.1" y="121.7">2</text>
<text x="69.1" y="124.2">3</text>
<text x="76.8" y="121.7">7</text>
<text x="76.8" y="124.2">6</text>
<text x="113" y="121.7">2</text>
<text x="119.1" y="120.1" transform="rotate(-90 119.1 120.1)">3</text>
<text x="124.4" y="121.7">1</text>
<text x="177.5" y="122" transform="rotate(-90 177.5 122)">5</text>
<text x="180.9" y="124.2">3</text>
<text x="44.4" y="129.3">3</text>
<text x="62.8" y="131.8">10</text>
<text x="63.4" y="126.7">7</text>
<text x="63.4" y="129.3">9</text>
<text x="69.1" y="126.7">4</text>
<text x="69.1" y="129.3">1</text>
<text x="69.1" y="131.8">2</text>
<text x="76.8" y="126.7">5</text>
<text x="76.8" y="129.3">8</text>
<text x="76.8" y="131.8">7</text>
<text x="168.2" y="126.7">1</text>
<text x="180.9" y="129.3">4</text>
<text x="44.4" y="136.9">2</text>
<text x="62.8" y="134.4">11</text>
<text x="62.8" y="136.9">12</text>
<text x="69.1" y="134.4">3</text>
<text x="69.1" y="136.9">4</text>
<text x="76.8" y="134.4">6</text>
<text x="76.8" y="136.9">5</text>
<text x="113" y="134.4">2</text>
<text x="119.1" y="132.8" transform="rotate(-90 119.1 132.8)">3</text>
<text x="124.4" y="134.4">1</text>
<text x="177.5" y="133.4" transform="rotate(-90 177.5 133.4)">2</text>
<text x="55.6" y="143.6" transform="rotate(-90 55.6 143.6)">8</text>
<text x="158.7" y="142">2</text>
<text x="164.8" y="140.4" transform="rotate(-90 164.8 140.4)">3</text>
<text x="170.1" y="142">1</text>
<text x="113" y="147.1">2</text>
<text x="119.1" y="145.5" transform="rotate(-90 119.1 145.5)">3</text>
<text x="124.4" y="147.1">1</text>
</g>
<g font-size="1.8" fill="#725600">
<text x="35.4" y="122.8">SDA</text>
<text x="35.5" y="120.2">SCL</text>
<text x="232.1" y="125.3">EN</text>
<text x="229.1" y="127.9">~{ALERT}</text>
<text x="223.2" y="140.6">PWR_MODE0</text>
<text x="223.2" y="143.1">PWR_MODE1</text>
</g>
<g font-size="1.8" fill="#0000c2">
<text x="27.9" y="134.4">Addr:</text>
<text x="33.9" y="134.4">0100000</text>
</g>
<g font-size="1.8" fill="#00c200">
<text x="169.2" y="153.2">Works</text>
<text x="176.1" y="153.2">in</text>
<text x="179.3" y="153.2">LTspice!</text>
</g>
</svg>
